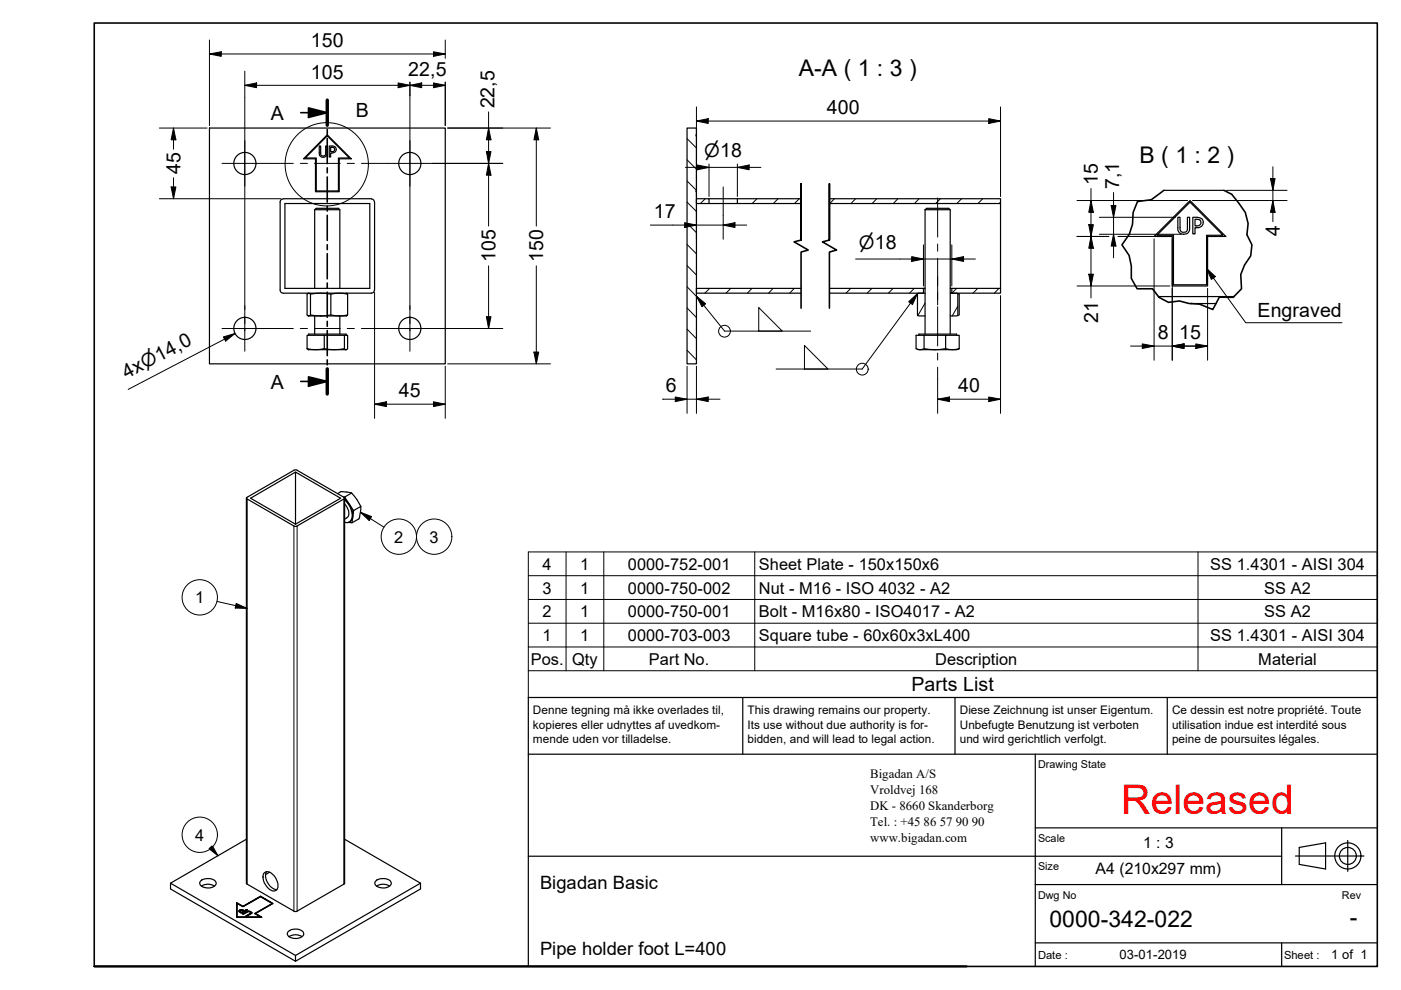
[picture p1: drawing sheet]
<svg xmlns="http://www.w3.org/2000/svg" width="297mm" height="210mm" viewBox="0 0 297 210" stroke-linecap="round" stroke-linejoin="round" font-family="sans-serif">
<!-- layer: Hatch -->
<g fill="none" stroke="#000" stroke-width=".21">
<path d="M145.7 38.4l2 2M145.7 33.9l2 2M145.7 29.4l2 2M145.7 56.3l2 2M145.7 51.8l2 2M145.7 47.3l2 2M145.7 42.9l2 1.9M149.5 42.1l-1 1.1M160.5 42.1l-1 1.1M165 42.1l-1 1.1M169.5 42.1l-1.1 1.1M176.9 42.1l-1 1.1"/>
<path d="M181.4 42.1l-1 1.1M185.9 42.1l-1 1.1M190.4 42.1l-1 1.1M194.9 42.1l-1 1.1M199.4 42.1l-1 1.1M203.9 42.1l-1 1.1M208.4 42.1l-1.1 1.1M212.1 42.9l-.3 .3M145.7 74.3l2 2M145.7 69.8l2 2M145.7 65.3l2 2M145.7 60.8l2 2"/>
<path d="M150.5 61.1l-1.1 1.1M154.9 61.1l-1 1.1M159.4 61.1l-.9 1.1M163.9 61.1l-1 1.1M168.4 61.1l-1 1.1M175.9 61.1v.1M180.4 61.1l-1 1.1M184.9 61.1l-1 1.1M189.4 61.1l-1.1 1.1M193.8 61.1l-1 1.1M196.1 64.3l-1.5 2.6M202.8 61.1l-1 1.1"/>
<path d="M203.1 64.9l-1.2 2.1M207.3 61.1l-1 1.1M211.8 61.1l-1 1.1"/>
</g>
<!-- layer: Visible -->
<g fill="none" stroke="#000" stroke-width=".25">
<path d="M44.4 27.1h50v50h-50zM67.7 31h.3v1.4a.54 .54 0 0 0 .5 .7 .54 .54 0 0 0 .5-.7v-1.4h.3v1.4a.83 .83 0 0 1-.8 .9 .83 .83 0 0 1-.8-.9zM69.4 28.8l4.7 4.7h-2.3v7h-4.7v-7h-2.4zM69.4 28.6l5.1 5.1h-2.6v7h-5v-7h-2.6zM69.8 31h.6a.75 .75 0 0 1 .9 .7 .75 .75 0 0 1-.9 .7h-.3v.9h-.3zM70.1 31.2a.54 .54 0 0 1 .8 .2 .54 .54 0 0 1-.2 .7h-.6zM147.7 28.6v.2M60 42.2a.66 .66 0 0 0-.6 .6v18.7a.66 .66 0 0 0 .6 .7h18.7M60.1 42.1h18.6M60.4 43.2h18v17.9h-18zM66.7 44.5l.4-.3h4.7l.3 .3v16.6M66.7 44.5h5.4"/>
<path d="M66.7 44.5v16.6M78.7 42.2a.66 .66 0 0 1 .7 .6v18.7a.73 .73 0 0 1-.7 .7M147.7 42.1h2.6v1.1h-2.6zM147.7 40.5v36.6h-2v-50h2v13.6M150.3 42.1h19.5M150.3 43.2h6M156.3 42.1v1.1h13.5M175.9 42.1h36.2v1.1M175.9 43.2h36.2M196.1 44.5l.4-.3h4.6l.4 .3v26.3M196.1 44.5h5.4M196.1 44.5v26.3"/>
<path d="M212.1 43.2v17.9M244.7 50.1l7.6-7.6 7.6 7.6h-3.9v10.5h-7.5v-10.5zM245.3 49.9l7-7 7 7h-3.5v10.5h-7v-10.5zM246.8 40.4h12.7M249.7 46.1h.5v2.2a.8 .8 0 0 0 .8 .9 .8 .8 0 0 0 .8-.9v-2.2h.4v2.2a1.26 1.26 0 0 1-1.2 1.4 1.26 1.26 0 0 1-1.3-1.4zM252.9 46.1h.9a1.13 1.13 0 0 1 1.3 1.1 1.13 1.13 0 0 1-1.4 1.1h-.3v1.3h-.5zM253.4 46.5a.97 .97 0 0 1 1.2 .7 .95 .95 0 0 1-1.2 .7zM65.1 73.9l1.8 .2 1.8-.2M65.1 73.9v-2.8h3.6v2.8M65.1 73.9l.3 .2h8M65.4 71.1v-.3h8v.3M65.8 62.4v4.4"/>
<path d="M66.7 67v3.8M68.7 73.9l2.2 .2 2.1-.2M68.7 71.1h4.3M70.1 62.4v4.4M72.1 67v3.8M73 71.1h.7v2.8l-.3 .2-.4-.2zM73.4 62.2l.3 .2a7.6 7.6 0 0 0-3.6 0 11.1 11.1 0 0 0-4.3 0l-.4-.2-.3 .2v4.4l.3 .2 .4-.2a11.1 11.1 0 0 0 4.3 0 7.6 7.6 0 0 0 3.6 0l-.3 .2h-8M73.7 62.4v4.4M169.8 61.1h-22.1v1.1h22.1M175.9 61.1h19.9v1.1h-19.9M194.5 74.1h3.7M194.8 71.1v-.3h8v.3"/>
<path d="M195.8 61.1h.3M195.9 73.9v-2.8h-1.7v2.8l.9 .2 .8-.2 2.3 .2M195.9 71.1h4.6M196.1 62.2h-1.6v4.7l1.6 .1M200.5 73.9l-2.3 .2M200.5 73.9v-2.8h2.9v2.8M200.5 73.9l1.4 .2 1.5-.2M201.5 62.2h1.6v4.7l-1.6 .1M201.5 61.1h.3M201.8 61.1h10.3v1.1h-10.3zM203.1 62.2l.3 .2v4.4l-.3 .1M203.4 73.9l-.6 .2h-4.6"/>
<path d="M245.6 62.9h16M252.6 64.4h5.2M52.2 105.6v81.7l10.2 6h.5l10.2-6v-81.7M52.3 105.5l10.1-5.9h.5l10.2 6-10.2 6h-.5l-10-5.8zM62.7 100.1l9.5 5.5-9.5 5.5zM62.7 100.1l-9.6 5.5 9.6 5.5M72.8 105.4h.3M73.1 106a4.1 4.1 0 0 1 1.4 4.2 1.05 1.05 0 0 1-1.4 .5M73.1 105.8a4.2 4.2 0 0 1 1.5 4.4l-.6 .5M73.1 106.8a2.38 2.38 0 0 1 .6 2.8l-.6 .5M74.5 104.5l1.1 1.4 .9 1.5M74.5 104.5l-1.4 .9 1.9 2.9 1.5-.9"/>
<path d="M74.5 104.5l-1-.2a2.16 2.16 0 0 0-1.9 .4M75 108.3l-.4 2.5M76.5 107.4l-.4 2.6-1.5 .8h-.8M52.2 177.9l-16 9.4 26.5 15.3 26.5-15.3M73.1 177.9l16.1 9.4M36.2 187.3v1.2l26.5 15.3M42.6 186.7a2.38 2.38 0 0 1 3.2 .3 .96 .96 0 0 1-1 1.2 2.11 2.11 0 0 1-2.4-.8l-.1-.2zM42.7 187.9a2.45 2.45 0 0 1 2.8 0M50.2 191.4l1.3 .8M50.3 194.4h4.9M50.8 193l-.2 .2M50.8 193l.6-.1 .4 .2"/>
<path d="M50.8 193l.5-.1 .5 .2M50.9 193.2l.2 .2M50.9 193.2a.48 .48 0 0 1 .8 0l-.5 .3M51.1 193.4h.1M51.5 192.2l-1.3-.8v3.1h5.3l-1.3-.8 1.3 .8M51.7 193.2l-.5 .3-.1-.1M52.3 192.8l-.5 .3 .5-.2M52.4 192.9l-.1-.1 .2 .1-1.3 .7-.6-.4M52.7 193.2h.3l.4 .4zM52.7 193.2l-1.3 .6 .2 .1 .8-.5a.4 .4 0 0 1 .4-.1 .4 .4 0 0 1 .3 .3l-.9 .6 .1 .1 1.1-.7M52.7 193.2l-1.2 .6M53.1 193.6h.1"/>
<path d="M53.1 193.6l-.9 .6M53.1 193.5v.1M55.2 190l-3.7 2.2 3.7-2.1M56 185.1a1.48 1.48 0 0 1 2.2 .6 2.46 2.46 0 0 1 .4 3 1.72 1.72 0 0 1-2.3-1.1l-.4-.9-.1-.8zM56.5 184.8a2.92 2.92 0 0 0 2.2 3.8M57.1 184.9l-.8 .5M57.7 191.6l-3.7 2.1 1.2 .8h-4.9v-2.9l1.2 .6 3.7-2.1 2.5 1.5-3.7 2.1M57.8 191.6l-2.6-1.6 2.7 1.6-3.7 2.1M61.2 197.5a2.4 2.4 0 0 1 3.1 .2 1.12 1.12 0 0 1-1.3 1.3 1.65 1.65 0 0 1-2.1-1.1zM61.3 198.6a2.52 2.52 0 0 1 2.8 0M79.7 186.7a2.4 2.4 0 0 1 3.2 .3 .96 .96 0 0 1-.9 1.2 2.11 2.11 0 0 1-2.5-.8v-.2zM79.8 187.9a2.45 2.45 0 0 1 2.8 0"/>
<path d="M89.2 187.3v1.2l-26.5 15.3v-1.2"/>
<circle cx="51.9" cy="34.7" r="2.35"/>
<circle cx="86.9" cy="34.7" r="2.35"/>
<circle cx="51.9" cy="69.6" r="2.35"/>
<circle cx="86.9" cy="69.6" r="2.35"/>
</g>
<!-- layer: Break Line -->
<path d="M169.8 50.9v-11.9v11.9l-1.4 .4 3 1.7-1.6 .4v11.9M175.9 50.9v-11.9v11.9l-1.5 .4 3 1.7-1.5 .4v11.9M246.8 40.4l-2.7 1.9-2.9 .4-1 2.4-.1 2.5-.7 2.1-1.5 2.2 1.5 2.3 .5 2.2v2.6l1.2 2.2h3.2l1.4 1.8 2 1.1 2.4-.3 2 .6 2.2 .1 2.8 1.1 1.4-2.6h3l1.7-1.8-.1-3 .8-2 1.3-2 .2-2.3-1-2.1 .2-2.4-.6-2.3-2.8-3.9-1.7-.8" fill="none" stroke="#000" stroke-width=".34"/>
<!-- layer: Visible Narrow -->
<g fill="none" stroke="#000" stroke-width=".21">
<path d="M52.4 105.8v81.7M62.3 111.5v81.7M63 111.5v81.7M72.9 105.8v81.7M50.8 193h.1M50.9 193.2v.1M51.1 193.4h.1M51.2 192.9h.1M51.7 193v.1M52.2 193.3v.1M52.7 193.2h.1M53 193.7v.1"/>
<path d="M53.1 193.3v.1M53.1 193.6h.1M53.4 193.6h.1"/>
</g>
<!-- layer: Section Line -->
<g fill="none" stroke="#000" stroke-width=".34">
<path d="M63.8 23.9h5.6M65.4 22.9l4 1-4 1zM69.4 21.2v5.4M69.4 27.4v1.1M69.4 29.4v5.3M69.4 35.6v1M69.4 37.5v5.4M69.4 43.7v1.1M69.4 45.6v5.4M69.4 51.9v1M69.4 53.8v5.3M65.4 79.9l4 1-4 1z"/>
<path d="M69.4 60v1.1M69.4 61.9v5.4M69.4 68.1v1.1M69.4 70.1v5.3M69.4 76.3v1.1M69.4 78.2v5.3M63.8 80.9h5.6"/>
</g>
<path d="M69.4 21.2v5.4M69.4 78.2v5.3" fill="none" stroke="#000" stroke-width=".72"/>
<g fill="#000">
<path d="M65.4 22.9l4 1-4 1z" fill-rule="evenodd"/>
<path d="M65.4 79.9l4 1-4 1z" fill-rule="evenodd"/>
</g>
<!-- layer: Detail Boundary -->
<circle cx="69.3" cy="34.8" r="8.8" fill="none" stroke="#000" stroke-width=".21"/>
<!-- layer: Symbol -->
<g fill="none" stroke="#000" stroke-width=".21">
<path d="M255.8 56.9l1.9 1.7-.9 .6zM255.8 56.9l8.3 11.5h20.4M47.4 71.4l2.4-.7-2 1.6zM49.8 70.7l-22.6 11.9M147.7 62.8l1.9 1.6-.8 .6zM147.7 62.8l5.9 7.4h18.3M160.9 65.2l5 5h-5zM170.6 73.3l5 4.9h-5zM192.7 64l1.8-1.8-1 2.4zM194.5 62.2l-11.7 16h-18.3M76.4 108.6l2.4 .9-.5 .9zM76.4 108.6l5 3.2"/>
<path d="M120 117v25.2M128 117v25.2M160 117v25.2M254 117v25.2M46 127.5l6.4 1.5M50.1 127.9l2.3 1.1-2.5-.1zM112 137.2h180v-20.2h-180v25.2M112 122.1h180M112 127.1h180M112 132.1h180M292 137.2v5h-180M112 142.2v5.7h180v-5.7"/>
<path d="M44.8 179.8l1.4 1.7-1.8-1.4M45.1 179.5l1.1 2"/>
<circle cx="153.6" cy="70.2" r="1.25"/>
<circle cx="182.8" cy="78.3" r="1.25"/>
<circle cx="84.6" cy="113.8" r="3.7"/>
<circle cx="92.1" cy="113.8" r="3.7"/>
<circle cx="42.4" cy="126.7" r="3.7"/>
<circle cx="42.4" cy="177" r="3.7"/>
</g>
<!-- layer: Border -->
<path d="M20 4.9h272v200h-272zM205 204.9h-185h185" fill="none" stroke="#000" stroke-width=".34"/>
<!-- layer: Title -->
<g fill="none" stroke="#000" stroke-width=".25">
<path d="M112 159.9h180M157.5 147.9v12M202.5 147.9v12M219.5 159.9v45M247.5 147.9v12M292 147.9h-180v57M219.5 175.5h72.5M271.7 175.5v12.1M275.5 179.7l5.6-1v5.5l-5.6-.9zM285.8 178.2v6.6M112 181.5h159.7M219.5 199.9h72.5"/>
<path d="M219.5 187.6h72.5M271.7 199.9v5M274.7 181.5h14.5"/>
<circle cx="285.8" cy="181.5" r="2.77"/>
<circle cx="285.8" cy="181.5" r="1.8"/>
</g>
<!-- layer: Dimension -->
<g fill="none" stroke="#000" stroke-width=".21">
<path d="M44.4 11.4l2.5-.4v1zM44.4 11.4h50M44.4 8.5v18.1M51.9 18.1l2.5-.5v1zM51.9 18.1h42.5M51.9 15.1v5.6M84.4 17.6l2.5 .5-2.5 .5zM86.9 18.1l2.5-.5v1zM86.9 17.4v2.9M91.9 17.6l2.5 .5-2.5 .5zM91.9 11l2.5 .4-2.5 .6zM94.4 8.5v3.9"/>
<path d="M94.4 17.4v9.2M33.8 27.1h10.1M36.3 39.6h1l-.5 2.5zM36.8 27.1l.5 2.5h-1zM36.8 27.1v4.5M36.8 37.7v4.4M91.7 34.6h14.9M94.9 27.1h21.8M103.1 32.1h1l-.5 2.5zM103.6 27.1l.5 2.5h-1zM103.6 34.6l.5 2.5h-1zM103.6 23.7v24.2"/>
<path d="M113.7 27.1l.5 2.5h-1zM113.7 27.1v20.8M145.3 35.5h16M147.7 25.7l2.5-.5v1zM147.7 22.7v28M147.7 25.7h64.4M147.8 35l2.5 .5-2.5 .5zM150.3 34.8v6.9M156.3 35.5l2.5-.5v1zM156.3 34.8v6.9M209.6 25.2l2.5 .5-2.5 .5zM212.1 22.7v19"/>
<path d="M231.3 40v23.2M269.4 37.9h.9l-.4 2.5zM269.9 35.4v11.6M33.8 42.1h18M52 42.1h7.6M103.6 56.4v13.3M113.7 56.4v20.7M137.9 47.7h20.4M145.2 47.2l2.5 .5-2.5 .5zM153.3 47.7l2.5-.5v1zM153.3 45.6v5.1M181.4 54.9h25.4"/>
<path d="M193.3 54.4l2.5 .5-2.5 .5zM195.8 51.9v8.7M201.8 54.9l2.5-.5v1zM201.8 51.9v8.7M228.3 42.5h23.5M228.3 50.1h6.8M230.8 47.6h1l-.5 2.5zM230.8 58.1h1l-.5 2.5zM231.3 42.5l.5 2.5h-1zM231.3 50.1l.5 2.5h-1zM233.1 46.1h16.1M233.1 49.7h17.4"/>
<path d="M235.6 43.6h1l-.5 2.5zM236.1 49.7l.5 2.5h-1zM236.1 40.8v13.9M237.1 50.1h10.9M244.7 50.6v25.8M248.5 50.6v25.8M252.8 42.5h20.1M260 40.4h12.9M269.9 42.5l.4 2.5h-.9zM79.4 62v7.6M79.4 69.7v19M91.7 69.7h14.9"/>
<path d="M94.4 77.7v11M94.9 77.1h21.8M103.1 67.2h1l-.5 2.5zM113.2 74.6h1l-.5 2.5zM145.7 77.7v9.9M147.7 77.7v9.9M212.1 62.7v24.9M228.3 60.6h19.7M239.7 73.4h16.3M242.2 72.9l2.5 .5-2.5 .5zM248.5 73.4l2.5-.5v1zM253.5 72.9l2.5 .5-2.5 .5z"/>
<path d="M256 61.1v15.3M79.4 85.7l2.5-.5v1zM79.4 85.7h15M91.9 85.2l2.5 .5-2.5 .5zM140.5 84.6h12.2M143.2 84.2l2.5 .4-2.5 .5zM147.7 84.6l2.5-.4v.9zM198.8 84.6l2.5-.4v.9zM198.8 84.6h13.3M198.8 80.4v7.2M209.6 84.2l2.5 .4-2.5 .5z"/>
</g>
<g fill="#000">
<path d="M44.4 11.4l2.5-.4v1z" fill-rule="evenodd"/>
<path d="M51.9 18.1l2.5-.5v1z" fill-rule="evenodd"/>
<path d="M84.4 17.6l2.5 .5-2.5 .5z" fill-rule="evenodd"/>
<path d="M86.9 18.1l2.5-.5v1z" fill-rule="evenodd"/>
<path d="M91.9 17.6l2.5 .5-2.5 .5z" fill-rule="evenodd"/>
<path d="M91.9 11l2.5 .4-2.5 .6z" fill-rule="evenodd"/>
<path d="M36.3 39.6h1l-.5 2.5z" fill-rule="evenodd"/>
<path d="M36.8 27.1l.5 2.5h-1z" fill-rule="evenodd"/>
<path d="M103.1 32.1h1l-.5 2.5z" fill-rule="evenodd"/>
<path d="M103.6 27.1l.5 2.5h-1z" fill-rule="evenodd"/>
<path d="M103.6 34.6l.5 2.5h-1z" fill-rule="evenodd"/>
<path d="M113.7 27.1l.5 2.5h-1z" fill-rule="evenodd"/>
<path d="M147.8 35l2.5 .5-2.5 .5z" fill-rule="evenodd"/>
<path d="M147.7 25.7l2.5-.5v1z" fill-rule="evenodd"/>
<path d="M156.3 35.5l2.5-.5v1z" fill-rule="evenodd"/>
<path d="M209.6 25.2l2.5 .5-2.5 .5z" fill-rule="evenodd"/>
<path d="M269.4 37.9h.9l-.4 2.5z" fill-rule="evenodd"/>
<path d="M145.2 47.2l2.5 .5-2.5 .5z" fill-rule="evenodd"/>
<path d="M153.3 47.7l2.5-.5v1z" fill-rule="evenodd"/>
<path d="M193.3 54.4l2.5 .5-2.5 .5z" fill-rule="evenodd"/>
<path d="M201.8 54.9l2.5-.5v1z" fill-rule="evenodd"/>
<path d="M230.8 47.6h1l-.5 2.5z" fill-rule="evenodd"/>
<path d="M230.8 58.1h1l-.5 2.5z" fill-rule="evenodd"/>
<path d="M231.3 42.5l.5 2.5h-1z" fill-rule="evenodd"/>
<path d="M231.3 50.1l.5 2.5h-1z" fill-rule="evenodd"/>
<path d="M235.6 43.6h1l-.5 2.5z" fill-rule="evenodd"/>
<path d="M236.1 49.7l.5 2.5h-1z" fill-rule="evenodd"/>
<path d="M269.9 42.5l.4 2.5h-.9z" fill-rule="evenodd"/>
<path d="M103.1 67.2h1l-.5 2.5z" fill-rule="evenodd"/>
<path d="M113.2 74.6h1l-.5 2.5z" fill-rule="evenodd"/>
<path d="M242.2 72.9l2.5 .5-2.5 .5z" fill-rule="evenodd"/>
<path d="M248.5 73.4l2.5-.5v1z" fill-rule="evenodd"/>
<path d="M248.5 73.4l2.5-.5v1z" fill-rule="evenodd"/>
<path d="M253.5 72.9l2.5 .5-2.5 .5z" fill-rule="evenodd"/>
<path d="M79.4 85.7l2.5-.5v1z" fill-rule="evenodd"/>
<path d="M91.9 85.2l2.5 .5-2.5 .5z" fill-rule="evenodd"/>
<path d="M143.2 84.2l2.5 .4-2.5 .5z" fill-rule="evenodd"/>
<path d="M147.7 84.6l2.5-.4v.9z" fill-rule="evenodd"/>
<path d="M198.8 84.6l2.5-.4v.9z" fill-rule="evenodd"/>
<path d="M209.6 84.2l2.5 .4-2.5 .5z" fill-rule="evenodd"/>
</g>
<!-- layer: Symbol -->
<g fill="#000">
<path d="M255.8 56.9l1.9 1.7-.9 .6z" fill-rule="evenodd"/>
<path d="M47.4 71.4l2.4-.7-2 1.6z" fill-rule="evenodd"/>
<path d="M147.7 62.8l1.9 1.6-.8 .6z" fill-rule="evenodd"/>
<path d="M192.7 64l1.8-1.8-1 2.4z" fill-rule="evenodd"/>
<path d="M76.4 108.6l2.4 .9-.5 .9z" fill-rule="evenodd"/>
<path d="M50.1 127.9l2.3 1.1-2.5-.1z" fill-rule="evenodd"/>
<path d="M44.2 179.9l.8-.7 1.2 2.3z" fill-rule="evenodd"/>
</g>
<!-- layer: Center Mark -->
<path d="M51.9 29.8v9.7M51.9 20.7v44.9M86.9 29.8v9.7M86.9 20.3v45.3M51.9 64.8v9.7M51.9 67.2v1.4M51.9 69.7v.5M86.9 64.8v9.7M86.9 67.2v1.4M86.9 69.7v.5" fill="none" stroke="#000" stroke-width=".21"/>
<!-- layer: Centerline -->
<g fill="none" stroke="#000" stroke-width=".21">
<path d="M47.1 34.6h15.1M63.7 34.6h1.5M66.7 34.6h5.4M73.6 34.6h1.5M76.6 34.6h15.1M153.3 39.6v6M198.8 58.6v6.1M198.8 42v8.3M198.8 51.7v1.6M198.8 54.8v5.8M47.1 69.7h15.1M63.7 69.7h1.5"/>
<path d="M66.7 69.7h5.4M73.6 69.7h1.5M76.6 69.7h15.1M198.8 62v1.6M198.8 65v8.3M198.8 74.9v1.4M198.8 77.9v2.5"/>
</g>
<text font-size="8.6" fill="#f00" x="237.7" y="172.6">Released</text>
<g font-size="4.9">
<text x="169.4" y="16.2">A-A ( 1 : 3 )</text>
<text x="241.6" y="34.5">B ( 1 : 2 )</text>
<text x="222.5" y="196.6">0000-342-022</text>
<text x="286.2" y="196.2">-</text>
</g>
<g font-size="4.1">
<text x="65.9" y="10">150</text>
<text x="65.9" y="16.7">105</text>
<text x="86.6" y="16.1">22,5</text>
<text x="104.8" y="23" transform="rotate(-90 104.8 23)">22,5</text>
<text x="57.4" y="25.4">A</text>
<text x="75.4" y="24.7">B</text>
<text x="175.3" y="24.2">400</text>
<text x="38.3" y="37" transform="rotate(-90 38.3 37)">45</text>
<text x="232.8" y="39.3" transform="rotate(-90 232.8 39.3)">15</text>
<text x="237.3" y="40.1" transform="rotate(-90 237.3 40.1)">7,1</text>
<text x="138.6" y="46.3">17</text>
<text x="271.4" y="50.1" transform="rotate(-90 271.4 50.1)">4</text>
<text x="105.1" y="55.6" transform="rotate(-90 105.1 55.6)">105</text>
<text x="115.2" y="55.6" transform="rotate(-90 115.2 55.6)">150</text>
<text x="232.8" y="68.6" transform="rotate(-90 232.8 68.6)">21</text>
<text x="245.4" y="71.9">8</text>
<text x="250" y="71.9">15</text>
<text x="266.6" y="67.3">Engraved</text>
<text x="26.8" y="80.3" transform="rotate(-28 26.8 80.3)">4x⌀14,0</text>
<text x="57.4" y="82.4">A</text>
<text x="141.2" y="83.2">6</text>
<text x="203.2" y="83.2">40</text>
<text x="84.6" y="84.2">45</text>
<text x="193.3" y="146.6">Parts List</text>
</g>
<g font-size="3.9">
<text x="149.3" y="33.3">⌀18</text>
<text x="182.1" y="52.8">⌀18</text>
<text x="114.5" y="188.4">Bigadan Basic</text>
<text x="114.5" y="202.4">Pipe holder foot L=400</text>
</g>
<g font-size="3.5">
<text x="83.6" y="115">2</text>
<text x="91.1" y="115">3</text>
<text x="115" y="120.8">4</text>
<text x="115" y="125.9">3</text>
<text x="123" y="120.8">1</text>
<text x="123" y="125.9">1</text>
<text x="133.1" y="120.8">0000-752-001</text>
<text x="133.1" y="125.9">0000-750-002</text>
<text x="160.9" y="120.8">Sheet Plate - 150x150x6</text>
<text x="160.9" y="125.9">Nut - M16 - ISO 4032 - A2</text>
<text x="256.6" y="120.8">SS 1.4301 - AISI 304</text>
<text x="268.1" y="125.9">SS A2</text>
<text x="41.4" y="127.9">1</text>
<text x="115" y="130.9">2</text>
<text x="123" y="130.9">1</text>
<text x="133.1" y="130.9">0000-750-001</text>
<text x="160.9" y="130.9">Bolt - M16x80 - ISO4017 - A2</text>
<text x="268.1" y="130.9">SS A2</text>
<text x="115" y="135.9">1</text>
<text x="123" y="135.9">1</text>
<text x="133.1" y="135.9">0000-703-003</text>
<text x="160.9" y="135.9">Square tube - 60x60x3xL400</text>
<text x="256.6" y="135.9">SS 1.4301 - AISI 304</text>
<text x="112.5" y="140.9">Pos.</text>
<text x="121.3" y="141">Qty</text>
<text x="137.6" y="140.9">Part No.</text>
<text x="198.2" y="140.9">Description</text>
<text x="266.8" y="140.9">Material</text>
<text x="41.4" y="178.2">4</text>
</g>
<g font-size="3.3">
<text x="242.4" y="179.7">1 : 3</text>
<text x="232.3" y="185.4">A4 (210x297 mm)</text>
</g>
<g font-size="2.8">
<text x="237.4" y="203.4">03-01-2019</text>
<text x="282.2" y="203.4">1 of 1</text>
</g>
<g font-size="2.7">
<text x="184.5" y="164.9">Bigadan A/S</text>
<text x="184.5" y="168.4">Vroldvej 168</text>
<text x="184.5" y="171.8">DK - 8660 Skanderborg</text>
<text x="184.5" y="175.1">Tel. : +45</text>
<text x="184.5" y="178.5">www.bigadan.com</text>
<text x="195.8" y="175.1">86</text>
<text x="199.3" y="175.1">57</text>
<text x="202.6" y="175.1">90</text>
<text x="206" y="175.1">90</text>
</g>
<g font-size="2.5">
<text x="113" y="154.5">kopieres eller udnyttes af uvedkom-</text>
<text x="113" y="151.4">Denne tegning må ikke overlades til,</text>
<text x="158.5" y="151.4">This drawing remains our property.</text>
<text x="158.5" y="154.5">Its use without due authority is for-</text>
<text x="203.5" y="154.5">Unbefugte Benutzung ist verboten</text>
<text x="203.5" y="151.4">Diese Zeichnung ist unser Eigentum.</text>
<text x="248.5" y="154.5">utilisation indue est interdité sous</text>
<text x="248.5" y="151.4">Ce dessin est notre propriété. Toute</text>
<text x="113" y="157.6">mende uden vor tilladelse.</text>
<text x="158.5" y="157.6">bidden, and will lead to legal action.</text>
<text x="203.5" y="157.6">und wird gerichtlich verfolgt.</text>
<text x="248.5" y="157.6">peine de poursuites légales.</text>
</g>
<g font-size="2.4">
<text x="220.1" y="203.3">Date :</text>
<text x="272.2" y="203.3">Sheet :</text>
</g>
<g font-size="2.3">
<text x="220.1" y="162.9">Drawing State</text>
<text x="220.1" y="178.5">Scale</text>
<text x="220.1" y="184.5">Size</text>
<text x="220.1" y="190.6">Dwg No</text>
<text x="284.5" y="190.6">Rev</text>
</g>
</svg>
